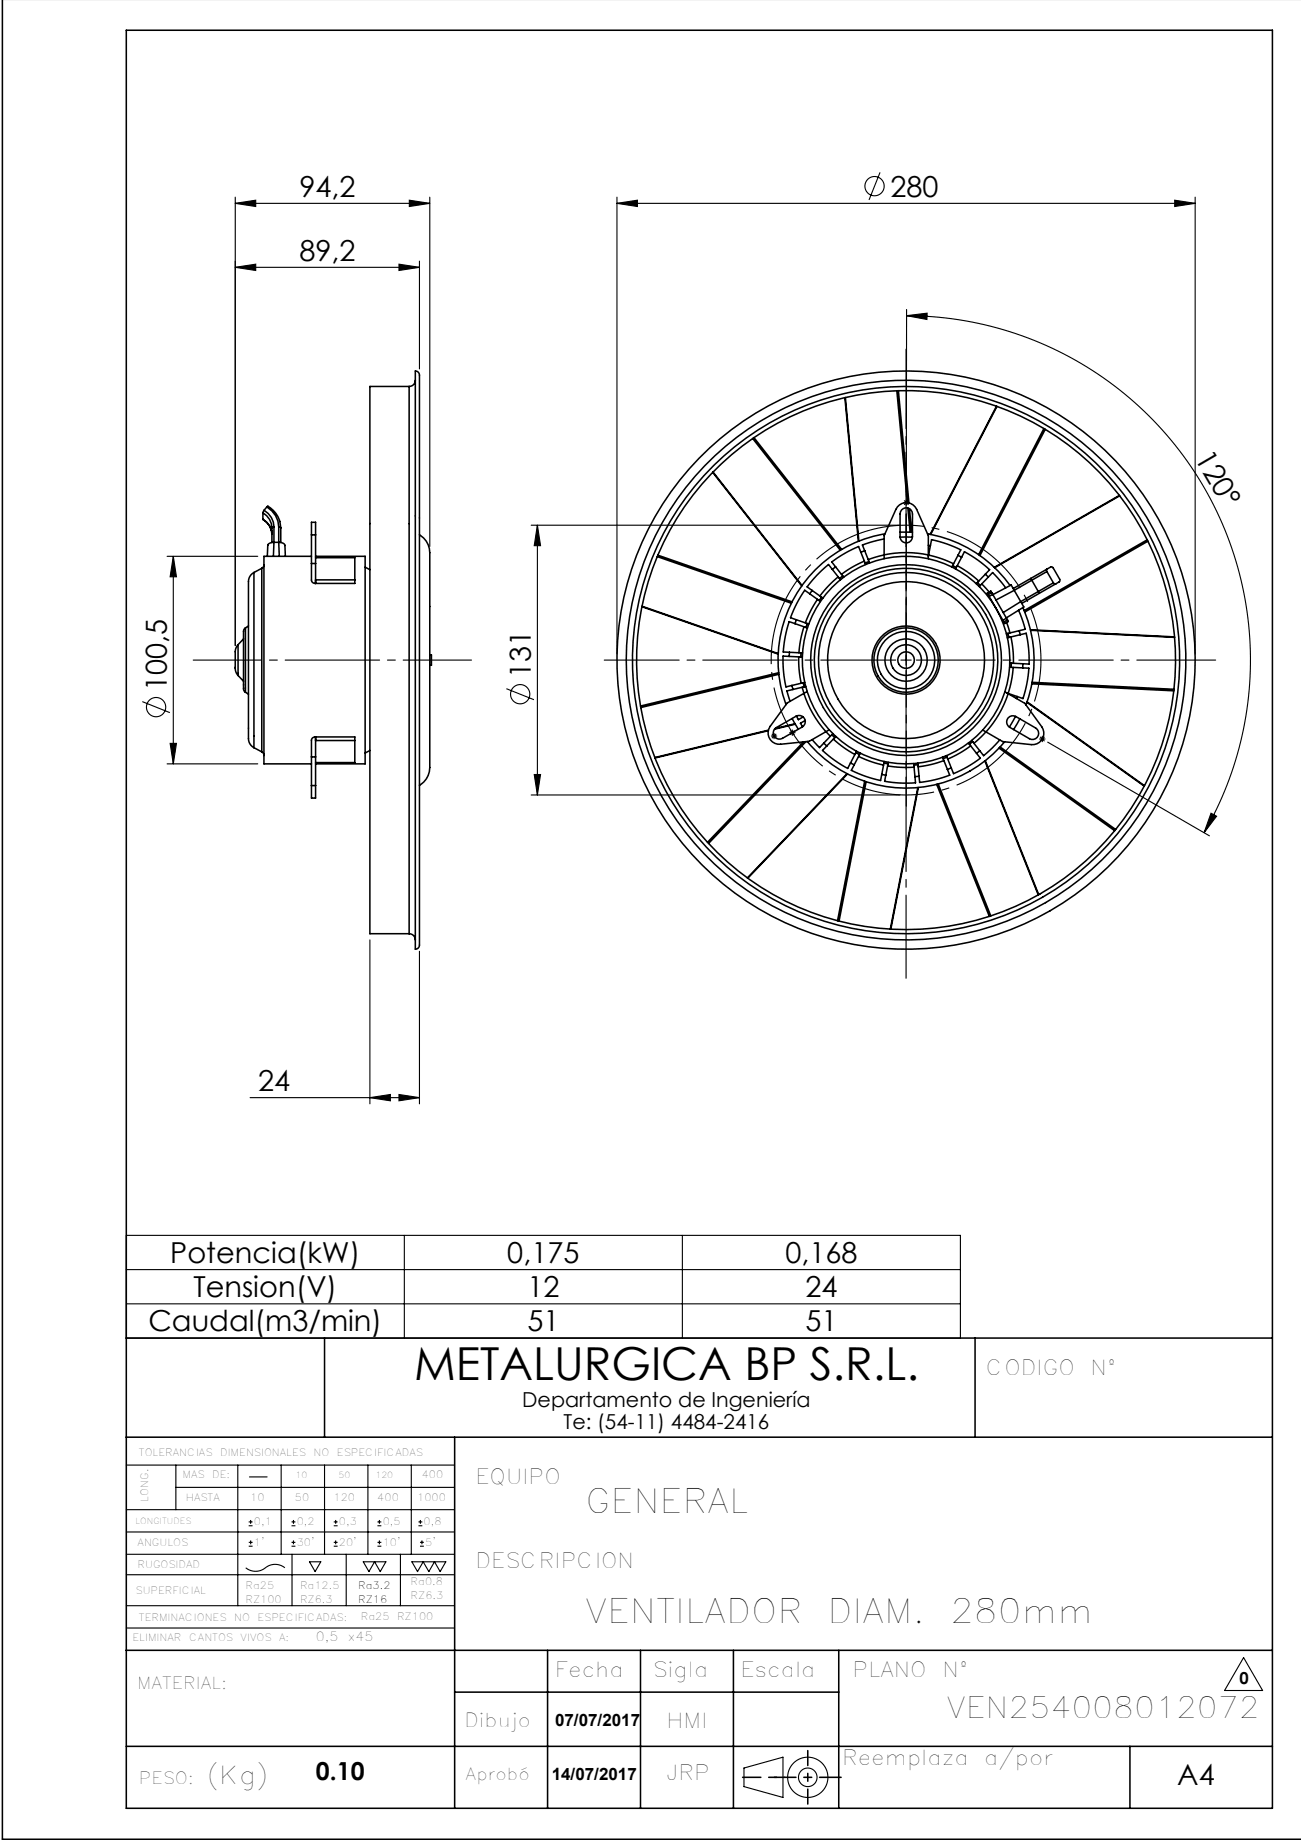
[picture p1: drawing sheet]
<svg xmlns="http://www.w3.org/2000/svg" width="210mm" height="297mm" viewBox="0 0 210 297" stroke-linecap="round" stroke-linejoin="round" font-family="sans-serif">
<g fill="none" stroke="#000" stroke-width=".18">
<path d="M38 32.8l3.3-.5v1zM38 31.8v72.4M38 32.8h31.4M66.1 32.3l3.3 .5-3.3 .5zM69.4 31.8v56.4M99.6 32.8l3.3-.5v1zM99.6 32.8h93.3M99.6 31.8v73.7M142.1 27.8l-1.8 4.5M189.6 32.3l3.3 .5-3.3 .5zM192.9 31.8v73.7M38 43.2l3.3-.6v1.1z"/>
<path d="M38 43.2h29.7M64.4 42.6l3.3 .6-3.3 .5zM67.7 42.2v17.3M146.3 51l3.4-.4-.1 1zM146.3 51a55.6 55.6 0 0 1 48.1 83.4M146.3 50v30.1M27 89.8h14.6M28 89.8v33.5M28 89.8l.5 3.3h-1zM85.7 84.8h59.6M86.7 84.8l.6 3.3h-1.1zM86.7 84.8v43.5"/>
<path d="M145.8 81.1h1M145.9 80.8l.7 .7M146.3 80.6v1M146.6 80.8l-.7 .7M23 113.3l4.4 1.7M27.5 120h1l-.5 3.3zM81.7 111.2l4.5 1.7M124.4 118.8h1M124.6 118.5l.7 .7M124.9 118.3v1M125.3 118.5l-.7 .7M127.4 118.3h1"/>
<path d="M127.5 117.9l.8 .7M127.9 117.8v1M128.3 117.9l-.8 .7M145.4 106.5h1.7M146.3 105.7v1.7M167.7 119.3h1M167.9 118.9l.7 .7M168.2 118.8v1M168.6 118.9l-.7 .7M169.1 119.8l26.1 15.1M27 123.3h14.6M85.7 128.3h59.6"/>
<path d="M86.2 125h1.1l-.6 3.3zM195.5 131.3l.9 .5-2 2.6zM59.7 151.7v26.5M67.7 153.5v24.7M40.4 177.2h27.3M59.7 177.2l3.3-.5v1zM64.4 176.7l3.3 .5-3.3 .5zM20.4 199.4h134.6v16.6h-134.6zM65.3 199.4v16.6M110.1 199.4v16.6M20.4 204.9h134.6M20.4 210.5h134.6"/>
<path d="M20.4 236.5h53M28.4 236.5v7.2M38.4 236.5v22.7M40.3 238.4h2.8M45.4 236.5v14.4M52.4 236.5v14.4M59.4 236.5v14.4M66.4 236.5v14.4M20.4 259.2h53M20.4 254.2h53M20.4 250.9h53M20.4 247.3h53"/>
<path d="M20.4 243.7h53M28.4 240.1h45M39.7 253.1a2.65 2.65 0 0 0 3.5-.3 2.5 2.5 0 0 1 2.8 .3M40.1 246.3h.7M40.1 245.7h.7M40.2 249.6h.6M40.2 249h.6M40.5 245.3v.7M40.5 248.6v.7M47.1 246.3h.6M47.1 245.7h.6M47.1 249.6h.6"/>
<path d="M47.1 249h.6M47.1 250.9v8.3M47.4 245.3v.7M47.4 248.6v.7M50 252.1h1.8l-.9 1.6zM53.9 246.3h.6M53.9 245.7h.6M53.9 249.6h.6M53.9 249h.6M54.2 245.3v.7M54.2 248.6v.7M55.9 250.9v8.3"/>
<path d="M58.6 252.1h3.7l-.9 1.6-.9-1.6-1 1.6zM60.9 246.3h.7M60.9 245.7h.7M60.9 249.6h.7M60.9 249h.7M61.2 245.3v.7M61.2 248.6v.7M64.6 250.9v8.3M66.5 252.1h5.5l-1 1.6-.9-1.6-.9 1.6-.9-1.6-.9 1.6zM67.5 246.3h.7M67.5 245.7h.7M67.8 249.6h.6"/>
<path d="M67.8 249h.6M67.9 245.3v.7M68.1 248.6v.7M20.4 262.8h53M200.7 267.6l3.1 5.3h-6.1zM120.1 285.4l6.3-1.8v6.5l-6.3-1.7z"/>
<circle cx="141.2" cy="30" r="1.56"/>
<circle cx="25.2" cy="114.1" r="1.56"/>
<circle cx="84" cy="112.1" r="1.56"/>
<circle cx="130.4" cy="286.9" r="3.3"/>
<circle cx="130.4" cy="286.9" r="1.5"/>
</g>
<path d="M139.9 85.7a21.8 21.8 0 0 0-8.8 36.5 21.8 21.8 0 0 0 36.2-9.9 21.8 21.8 0 0 0-26.1-26.9l-1.3 .3" fill="none" stroke="#000" stroke-width=".18" stroke-dasharray="15.2 1.3 1.3 1.3" stroke-dashoffset="5.9" stroke-linecap="butt"/>
<path d="M146.3 83v47.1M144.6 106.5h-47.1" fill="none" stroke="#000" stroke-width=".18" stroke-dasharray="15.2 1.3 1.3 1.3" stroke-dashoffset="3.1"/>
<path d="M146.3 108.2v49.7" fill="none" stroke="#000" stroke-width=".18" stroke-dasharray="15.2 1.3 1.3 1.3" stroke-dashoffset="1.8"/>
<path d="M147.9 106.5h48.3" fill="none" stroke="#000" stroke-width=".18" stroke-dasharray="15.2 1.3 1.3 1.3" stroke-dashoffset="2.5"/>
<path d="M146.3 104.9v-48.5" fill="none" stroke="#000" stroke-width=".18" stroke-dasharray="15.2 1.3 1.3 1.3" stroke-dashoffset="2.4"/>
<path d="M76.1 106.5h-44.9" fill="none" stroke="#000" stroke-width=".18" stroke-dasharray="15.2 1.3 1.3 1.3" stroke-dashoffset="4.2"/>
<path d="M146.3 106.5v-23.5" fill="none" stroke="#000" stroke-width=".18" stroke-dasharray="15.2 1.3 1.3 1.3" stroke-dashoffset="5.4"/>
<g fill="none" stroke="#000" stroke-width=".25">
<path d="M.4 -.1v297h209.7M20.4 4.9h185v287h-185zM67 59.9a.79 .79 0 0 1 .7 1.1v91.2a.76 .76 0 0 1-.7 1zM66 62.4h-6.3v88.3h6.3M66 62.4v88.3M67 61.4a1 1 0 0 1-1 1M115 76.2l14.4 18.4M115.1 76.2l14.4 18.3M121.5 70.8l14.1 18M121.7 70.6l14.2 18.1M136.4 64.2l2.2 23.2M136.5 64.2l2.1 23.1"/>
<path d="M144.8 63.1l1.7 18M145 63.1l1.7 18.1M160.8 65.6l-10.7 20.7M160.9 65.6l-10.7 20.7M168.5 69.2l-10.5 20.3M168.7 69.3l-10.5 20.4M180.7 80l-20.2 11.6M41 92.4a1.92 1.92 0 0 0-.9 2v24.5a1.79 1.79 0 0 0 .9 1.8M41 92.4v28.3M42.3 91.7v29.7M42.3 91.7l-1.3 .7M42.4 83.8a3.6 3.6 0 0 1 1.4 1.9"/>
<path d="M42.4 82.8a2.89 2.89 0 0 1 1.5 2.4M42.4 83.8a2.85 2.85 0 0 1 1.4 1.9M42.4 82.8v1M42.6 91.1l-.1 .4-.2 .2M42.6 82.4a3.2 3.2 0 0 1 1.6 2.6M42.6 82.4l-.2 .4M43.1 81.8v-.1a3.6 3.6 0 0 1 2.1 2.5M43.1 81.8a3.8 3.8 0 0 1 1.9 3.2M43.1 81.8l-.5 .6M43.2 88l-.1 1.8M43.8 85.7l.1 .6M43.9 85.2v2.4"/>
<path d="M44.2 87.5a.89 .89 0 0 0-1 .5M44.2 85l-.3 .2M44.2 87.5h.8M44.2 87.5l-.1 2.3M44.2 85v2.5M45 87.5a.89 .89 0 0 1 1 .5M45 85l.3 .2M45 87.5l.1 2.3M45 85v2.5M45.2 84.2l.1 1M45.3 85.2v2.4M46 88l.1 1.8"/>
<path d="M50.3 89.8h-7.7v33.5h7.7M50.3 86.3v7.3a.56 .56 0 0 0 .6 .6h6.4v-.6M50.3 86.3v-2h.6v2M50.3 86.3h.6M50.3 91h.6M50.9 89.8h8v33.5h-8M50.9 90h6.4v3.6M50.9 86.3v7.9M50.9 93.6h6.4M58.9 91.5l.8 .5M67.7 86.3a3.7 3.7 0 0 1 1.7 3.7v32.2a6.4 6.4 0 0 1-.6 3.5l-.4 .5-.7 .6M103.6 97.9l22 7.7"/>
<path d="M103.6 97.9l22 7.6M106.1 89.8l21.6 7.6M106.2 89.6l21.6 7.5M130.7 95.9l-.8-.6a19.9 19.9 0 0 0-2.3 4.4l.9 .3M130.7 95.9l1.5 1M131.1 95.3l1.5 1.1M131.1 95.3l-.4 .6M132 96.7a17.3 17.3 0 0 0-2 3.8M132.2 96.9l.2 .2M132.6 96.4l.2 .1M132.6 96.4l-.4 .5M134.3 91.9l-.6-.8a19.9 19.9 0 0 0-3.4 3.6l.8 .6"/>
<path d="M134.3 91.9l1.2 1.5M134.9 91.5l1.1 1.5M134.9 91.5l-.6 .4M135.3 93.1a17.3 17.3 0 0 0-3 3.1M135.5 93.4l.2 .2M136 93l.2 .2M136 93l-.5 .4M139 89.1l-.4-.9a19.9 19.9 0 0 0-4.3 2.5l.6 .8M139 89.1l.6 1.8M139.5 90.6a17.3 17.3 0 0 0-3.7 2.1M139.6 88.9l.7 1.7M139.6 88.9l-.6 .2"/>
<path d="M139.6 90.9l.1 .2M140.3 90.6l.1 .3M140.3 90.6l-.7 .3M142.7 89.6l-2.6 .7M142.7 89.6v.6M142.7 89.6a17.3 17.3 0 0 1 7.1 0M142.7 89.6v-3.1l1.9-4.3a1.83 1.83 0 0 1 1.7-1.1 1.83 1.83 0 0 1 1.7 1.1l1.8 4.3v3.1M142.7 87l-1.7 .4-1.8 .6 .4 .9M142.8 86.2a20.7 20.7 0 0 0-15.9 27.5M145.3 85.9h2M145.3 86.7h2M145.5 82.3a1 1 0 0 1 1.1-.3 1 1 0 0 1 .7 1v3.6a1 1 0 0 1-1 1 1 1 0 0 1-1-1v-3.6z"/>
<path d="M146.5 82l.4 3.9M146.8 82.1l.4 3.8M149.7 86.2a20.7 20.7 0 0 1 13.4 8.3M149.8 89.6v.6M149.8 88l.4 .1M149.9 89.6a17.4 17.4 0 0 1 4 1.4M150.2 88.1l.2-1a19.9 19.9 0 0 1 4.7 1.7l-.5 .8M150.2 88.1l-.4 1.7M153.8 91.3l-.1 .2M153.8 91.3l.6 .3M154.4 91.6l-.2 .2M154.5 91.3a17.3 17.3 0 0 1 3.5 2.5"/>
<path d="M154.6 89.6l-.8 1.7M154.6 89.6l.6 .3M155.2 89.9l.5-.8a19.9 19.9 0 0 1 4 2.9l-.6 .7M155.2 89.9l-.8 1.7M157.8 94l-.2 .2M157.8 94l.4 .5M158.2 94.5l-.1 .2M158.5 94.3l1.2 1.3M159.1 92.7l-1.3 1.3M159.1 92.7l.4 .4M159.5 96l.2 .3M159.5 93.1l.7-.7 2.1 2.5"/>
<path d="M159.5 93.1l-1.3 1.4M159.7 96.3l2.2 3.8M160.1 95.7l.1 .2M160.1 95.7l-.6 .3M160.1 95.7l-.2-.3-.5 .3 .1 .3M160.2 95.9l-.5 .4M160.2 95.9l2.3 3.9M160.6 97.9h.1M160.9 98.5h.1M162.5 99.8l.1 .3M162.5 99.8l-.6 .3M163.7 95.3l-.5-.9-2.9 1.6"/>
<path d="M163.7 95.3l-2.9 1.5M163.7 95.3l1.1 1.8M164.4 98.5l1.1 3.1-1 .2M164.8 97.1l.5 .9-2.9 1.7M164.8 97.1l-2.9 1.8M165.1 98.1a20.7 20.7 0 0 1 .5 15.7M166.4 93.4l.1 .3M166.4 93.4l-2.9 1.6M166.5 93.7l1.1 1.8M166.5 93.7l-2.8 1.6M167.6 95.5l.2 .3M167.6 95.5l-2.8 1.6"/>
<path d="M167.8 95.8l-2.9 1.6M169 92.3l-2.5 1.4M169 92.3l1 1.8M169.1 91.8l.5-.3 .3 .1 1.1 1.9 .1 .3-.7 .4M169.1 91.8l-.2 .2 .1 .3M169.1 91.8l-2.7 1.6M170 94.1l-2.4 1.4M170 94.1l.2 .1h.2M170.4 94.2l-2.6 1.6M180.7 80l-20.1 11.6M185.2 87.1l-19.9 11.5M185.3 87.4l-19.9 11.4"/>
<path d="M38.4 104.1l-.2 .4a11.6 11.6 0 0 0-.2 3.5l.2 .6 .2 .4M38.4 104.1v4.9M38.4 109l.9 1M39.3 103.1l-.9 1M39.6 101.4l-.2 .2-.1 .3v9.3l.1 .3 .2 .2M39.6 101.4v10.3M39.6 111.7l.5 .3M40.1 101l-.5 .4M50.9 119v7.8M50.9 119.5h6.4M57.3 119.5v-.5h-6.4l-.5 .2-.1 .3v7.3M57.3 119.5v3.6h-6.4"/>
<path d="M69.4 105.7h.2v1.7h-.2M124 117.9l-18.3 4.5M124 117.9l-18.3 4.4M125 117.7l3.5-2.1a1 1 0 0 1 1.4 .4 1 1 0 0 1-.4 1.3l-3.2 1.9a1 1 0 0 1-1.3-.2 1 1 0 0 1 0-1.3zM125.7 108.6l-22.3 5.4M125.7 108.8l-22.3 5.4M127.4 106l-1-.1a19.9 19.9 0 0 0 .5 5l.9-.3M127.4 106h1.9M127.4 105.3l1.9 .1M127.4 105.3v.7M127.8 110.6l.2 .7M127.9 116l1 1.7"/>
<path d="M128 111.3l-1 .2 .5 1.7M128.3 116.8l-3.2 .8M128.3 100.7l-.9-.4a19.8 19.8 0 0 0-1 4.9l1 .1M128.3 100.7l1.8 .6M128.4 116.9l-3.4 .8M128.5 100l1.8 .6M128.5 100l-.2 .7M128.6 115.6l.3 .6 .7-.5M128.9 106a17.4 17.4 0 0 0 .4 4.3M129.3 106l.2 .1M129.3 105.4h.2M129.3 105.4v.6"/>
<path d="M129.5 110.9l.3 1M129.6 110.2l-1.8 .4M129.6 110.2l.2 .7M129.7 119.7l-15.5 16.3M129.8 111.9a17.3 17.3 0 0 0 3.5 6.2M129.8 111.9l-2.7 1.6-2.8 3.7a1.83 1.83 0 0 0-.1 2 1.83 1.83 0 0 0 1.8 .9l4.6-.4 2.7-1.6M129.8 101.2a17.3 17.3 0 0 0-.8 4.2M129.8 110.9l-1.8 .4M129.9 110.1l-.3 .1M130 116.3l-.8 .4 .4 .6M130 110.8l-.2 .1M130.1 101.3l.2 .1"/>
<path d="M130.1 119.7l-15.7 16.4M130.3 111.6l-.5 .3M130.3 119.7a20.7 20.7 0 0 0 31.9 0M130.3 100.6l.2 .1M130.3 100.6l-.2 .7M131.1 119.4l1.2 1.3 .7-.7M133 120l.5 .4M133.3 118.1l.7 .7M133.8 117.8l-.5 .3M134.3 118.6l-1.3 1.4M134.3 118.6l.4 .5M134.4 118.4l-.1 .2"/>
<path d="M134.5 119.3a17.3 17.3 0 0 0 3.5 2.5M134.7 119.1l-1.2 1.3M134.9 118.9l-.2 .2M156.3 119.9l.2 .2M156.8 119.5l.2 .2M157 119.7l1.2 1.5M157 119.7l-.5 .4M158.6 117.8l.6 .3M159.1 118.1l-1.9 1.9M161.4 119.4l-1.2 1.3-1.4 1.3-.6-.8M161.9 100.1l.1 .3M162.2 111.7l.5 .3"/>
<path d="M162.5 100.5l.5 1.7M162.5 111.9l1.7 .5M162.6 100.1l.2 .2-.6 .3-.2-.2M162.6 100.1l-.6 .3M162.7 102.2l-.2 .1M162.7 102.2l.2 .7M162.7 115.9a1 1 0 0 1 1.3-.2l3.2 1.8a1 1 0 0 1 .3 1.4 1 1 0 0 1-1.3 .3l-3.2-1.8a1 1 0 0 1-.3-1.5zM162.7 112a17.4 17.4 0 0 1-3.5 6.1M162.7 112l2.7 1.5 2.7 3.8a1.83 1.83 0 0 1 .1 2 1.83 1.83 0 0 1-1.7 .9l-4.7-.5-2.6-1.6M162.9 102.9h-.3M163 107.7h.2M163 107h.2"/>
<path d="M163.2 102.8a17.3 17.3 0 0 1 .4 4.3M163.2 107.7l1.9 .1M163.2 107l1.9 .1M163.2 107v.7M163.5 107.7a17.3 17.3 0 0 1-.8 4.2M163.9 115.6l-1 1.8M164.2 112.4l-.1 .3M164.5 101.8l-1.8 .4M164.5 101.8l.2 .7M164.6 116l-1 1.8M164.7 102.5l.9-.3a19.8 19.8 0 0 1 .5 5l-1-.1M164.7 102.5l-1.8 .4"/>
<path d="M165.1 107.8l1 .1a19.9 19.9 0 0 1-1 4.9l-.9-.4M165.1 107.1v.7M165.8 113.4l18.9 13.5M165.8 113.3l18.9 13.5M166.3 101.7l23.3 1.1M166.4 101.7l23.2 1.2M166.6 110.4l22.9 1.1M166.6 110.1l22.9 1.2M41 120.7l1.3 .7M42.3 121.4l.2 .2 .1 .3M50.3 126.8v2h.6v-2M50.3 122.2h.6"/>
<path d="M50.3 126.8h.6M59.7 121.1l-.8 .4M133.5 120.4l-.7 .7a19.8 19.8 0 0 0 4 2.9l.5-.8M136.7 124.9l-16.1 16.8M136.8 124.9l-16.1 16.9M137.3 123.2l.6 .3M137.9 123.5l-.5 .8a19.9 19.9 0 0 0 4.7 1.7l.2-1M138.1 121.5l-.8 1.7M138.1 121.5l.6 .3M138.3 121.3l-.2 .2M138.6 122.1a17.3 17.3 0 0 0 4 1.4M138.7 121.8l-.8 1.7"/>
<path d="M138.9 121.6l-.2 .2M139.6 126.1l-4.4 22.5M139.8 126.2l-4.4 22.5M142.3 125l.7 .1M142.7 123.2l-.4 1.8M142.7 123.2l.6 .1M142.7 122.9v.3M143 125.1l-.2 1a19.9 19.9 0 0 0 5 .3l-.1-1M143.3 123.6a17.3 17.3 0 0 0 4.2 .2M143.3 123.3l-.3 1.8M143.4 123.1l-.1 .2M147.5 123.3v.2"/>
<path d="M147.5 123.5l.2 1.9M148.1 127.1l-4.4 22.9M148.2 123.2v.2M148.2 123.4l.1 1.9M148.2 123.4l-.7 .1M148.2 127.1l-4.4 22.9M148.3 125.3l-.6 .1M151.2 126.6l8.5 21.3M151.4 126.6l8.5 21.2M152.1 122.2l.1 .3M152.2 122.5l.7 1.7M152.4 122.8a17.3 17.3 0 0 1-4.2 1"/>
<path d="M152.8 122l.1 .2M152.9 122.2l.6 1.7M152.9 122.2l-.7 .3M152.9 124.2l.4 .9a19.9 19.9 0 0 1-4.9 1.2l-.1-1M153.5 123.9l-.6 .3M156.5 120.1l1.1 1.5M156.7 120.4a17.3 17.3 0 0 1-3.7 2.1M157.6 121.6l.6 .8a19.9 19.9 0 0 1-4.3 2.5l-.4-1M158.2 121.2l-.6 .4M159 122.8l8.6 21.7M159 122.8l8.7 21.6M161.3 120.8l18.6 13.3"/>
<path d="M161.4 120.6l18.7 13.3M66 150.7a1 1 0 0 1 1 1M20.4 216h185M52.4 216v16M157.4 216v16M20.4 232h185M73.4 232v59.9M20.4 266.4h185M73.4 273.1h62M88.4 266.4v25.5M103.4 266.4v25.5M118.4 266.4v25.5"/>
<path d="M135.4 266.4v25.5M20.4 281.9h185M182.4 281.9v10"/>
<circle cx="146.3" cy="106.5" r="46.7"/>
<circle cx="146.3" cy="106.5" r="2.48"/>
<circle cx="146.3" cy="106.5" r="5.2"/>
<circle cx="146.3" cy="106.5" r="14.1"/>
<circle cx="146.3" cy="106.5" r="43.5"/>
<circle cx="146.3" cy="106.5" r="16.8"/>
<circle cx="146.3" cy="106.5" r="4.6"/>
<circle cx="146.3" cy="106.5" r="15.4"/>
<circle cx="146.3" cy="106.5" r="1.34"/>
<circle cx="146.3" cy="106.5" r="14.8"/>
<circle cx="146.3" cy="106.5" r="5.5"/>
<circle cx="146.3" cy="106.5" r="44.2"/>
<circle cx="146.3" cy="106.5" r="12.7"/>
<circle cx="146.3" cy="106.5" r="45.2"/>
<circle cx="146.3" cy="106.5" r="3.4"/>
</g>
<path d="M119.9 286.9h6.8" fill="none" stroke="#000" stroke-width=".25" stroke-dasharray="6.3 1.3 1.3 1.3" stroke-dashoffset="3.4"/>
<path d="M125 286.9h10.8" fill="none" stroke="#000" stroke-width=".25" stroke-dasharray="6.3 1.3 1.3 1.3" stroke-dashoffset="2.9"/>
<path d="M130.4 282.6v8.6" fill="none" stroke="#000" stroke-width=".25" stroke-dasharray="6.3 1.3 1.3 1.3" stroke-dashoffset="3.9"/>
<g fill="#000">
<path d="M38 43.2l3.3-.6v1.1zM64.4 42.6l3.3 .6-3.3 .5zM99.6 32.8l3.3-.5v1zM189.6 32.3l3.3 .5-3.3 .5z"/>
<path d="M27.5 120h1l-.5 3.3zM28 89.8l.5 3.3h-1z"/>
<path d="M86.2 125h1.1l-.6 3.3zM86.7 84.8l.6 3.3h-1.1z"/>
<path d="M195.5 131.3l.9 .5-2 2.6zM146.3 51l3.4-.4-.1 1z"/>
<path d="M64.4 176.7l3.3 .5-3.3 .5zM59.7 177.2l3.3-.5v1zM66.1 32.3l3.3 .5-3.3 .5zM38 32.8l3.3-.5v1z"/>
</g>
<text font-size="7.3" x="66.8" y="222.8">METALURGICA BP S.R.L.</text>
<g font-size="5.4">
<text x="94.5" y="244.2">GENERAL</text>
<text x="94.5" y="262">VENTILADOR</text>
<text x="133.6" y="262">DIAM.</text>
<text x="153.4" y="262">280mm</text>
</g>
<g font-size="4.7">
<text x="48.3" y="31.8">94,2</text>
<text x="143.7" y="31.8">280</text>
<text x="48.3" y="42.1">89,2</text>
<text x="192.7" y="73.9" transform="rotate(60 192.7 73.9)">120°</text>
<text x="26.9" y="111.6" transform="rotate(-90 26.9 111.6)">100,5</text>
<text x="85.7" y="109.5" transform="rotate(-90 85.7 109.5)">131</text>
<text x="41.7" y="176.2">24</text>
<text x="27.5" y="203.8">Potencia(kW)</text>
<text x="81.9" y="203.8">0,175</text>
<text x="126.8" y="203.8">0,168</text>
<text x="31.2" y="209.4">Tension(V)</text>
<text x="85.1" y="209.4">12</text>
<text x="130" y="209.4">24</text>
<text x="24" y="214.9">Caudal(m3/min)</text>
<text x="85.1" y="214.9">51</text>
<text x="130" y="214.9">51</text>
<text x="152.8" y="277.2">VEN254008012072</text>
<text x="190" y="288.2">A4</text>
</g>
<g font-size="4">
<text x="33.4" y="288">(Kg)</text>
<text x="51" y="287.3">0.10</text>
</g>
<g font-size="3.4">
<text x="159.1" y="221.9">CODIGO</text>
<text x="176" y="221.9">Nº</text>
<text x="76.7" y="239.6">EQUIPO</text>
<text x="76.7" y="253.1">DESCRIPCION</text>
<text x="89.5" y="270.6">Fecha</text>
<text x="105.3" y="270.6">Sigla</text>
<text x="119.5" y="270.6">Escala</text>
<text x="137.6" y="270.6">PLANO</text>
<text x="152.1" y="270.6">Nº</text>
<text x="107.6" y="278.9">HMI</text>
<text x="107.6" y="287.3">JRP</text>
<text x="135.9" y="284.8">Reemplaza</text>
<text x="158.9" y="284.8">a/por</text>
</g>
<g font-size="3.3">
<text x="84.3" y="227.2">Departamento de Ingeniería</text>
<text x="91" y="230.7">Te: (54-11) 4484-2416</text>
</g>
<text font-size="3.1" x="75" y="278.7">Dibujo</text>
<g font-size="2.7">
<text x="22.1" y="272.7">MATERIAL:</text>
<text x="200.1" y="271.9">0</text>
<text x="89.6" y="278.7">07/07/2017</text>
<text x="22.4" y="288">PESO:</text>
<text x="75.1" y="287.3">Aprobó</text>
<text x="89.1" y="287.3">14/07/2017</text>
</g>
<g font-size="2">
<text x="51" y="264.8">0,5</text>
<text x="56.2" y="264.8">x45</text>
</g>
<g font-size="1.6">
<text x="22.4" y="235">TOLERANCIAS</text>
<text x="29.5" y="238.6">MAS</text>
<text x="34.3" y="238.6">DE:</text>
<text x="35.5" y="235">DIMENSIONALES</text>
<text x="50.6" y="235">NO</text>
<text x="54.4" y="235">ESPECIFICADAS</text>
<text x="68.1" y="238.6">400</text>
<text x="23.9" y="242.4" transform="rotate(-90 23.9 242.4)">LONG.</text>
<text x="30" y="242.4">HASTA</text>
<text x="40.4" y="242.4">10</text>
<text x="47.6" y="242.4">50</text>
<text x="53.8" y="242.4">120</text>
<text x="60.9" y="242.4">400</text>
<text x="67.4" y="242.4">1000</text>
<text x="22.2" y="249.5">ANGULOS</text>
<text x="41" y="246.2">0,1</text>
<text x="41" y="249.5">1'</text>
<text x="47.9" y="246.2">0,2</text>
<text x="47.9" y="249.5">30'</text>
<text x="54.7" y="246.2">0,3</text>
<text x="54.7" y="249.5">20'</text>
<text x="61.8" y="246.2">0,5</text>
<text x="61.8" y="249.5">10'</text>
<text x="68.4" y="246.2">0,8</text>
<text x="68.6" y="249.5">5'</text>
<text x="21.9" y="257.3">SUPERFICIAL</text>
<text x="22.2" y="253.1">RUGOSIDAD</text>
<text x="39.6" y="256.5">Ra25</text>
<text x="48.4" y="256.5">Ra12.5</text>
<text x="57.8" y="256.6">Ra3.2</text>
<text x="66.3" y="255.9">Ra0.8</text>
<text x="22.4" y="261.6">TERMINACIONES</text>
<text x="37.8" y="261.6">NO</text>
<text x="39.6" y="258.7">RZ100</text>
<text x="41.6" y="261.6">ESPECIFICADAS:</text>
<text x="48.4" y="258.7">RZ6.3</text>
<text x="57.8" y="258.8">RZ16</text>
<text x="58.3" y="261.5">Ra25</text>
<text x="64.1" y="261.5">RZ100</text>
<text x="66.3" y="258.1">RZ6.3</text>
<text x="21.4" y="264.9">ELIMINAR</text>
<text x="30.5" y="264.9">CANTOS</text>
<text x="38.8" y="264.9">VIVOS</text>
<text x="45.1" y="264.9">A:</text>
</g>
<g font-size="1.3">
<text x="47.7" y="238.6">10</text>
<text x="54.6" y="238.6">50</text>
<text x="60.6" y="238.6">120</text>
<text x="21.9" y="246">LONGITUDES</text>
</g>
</svg>
